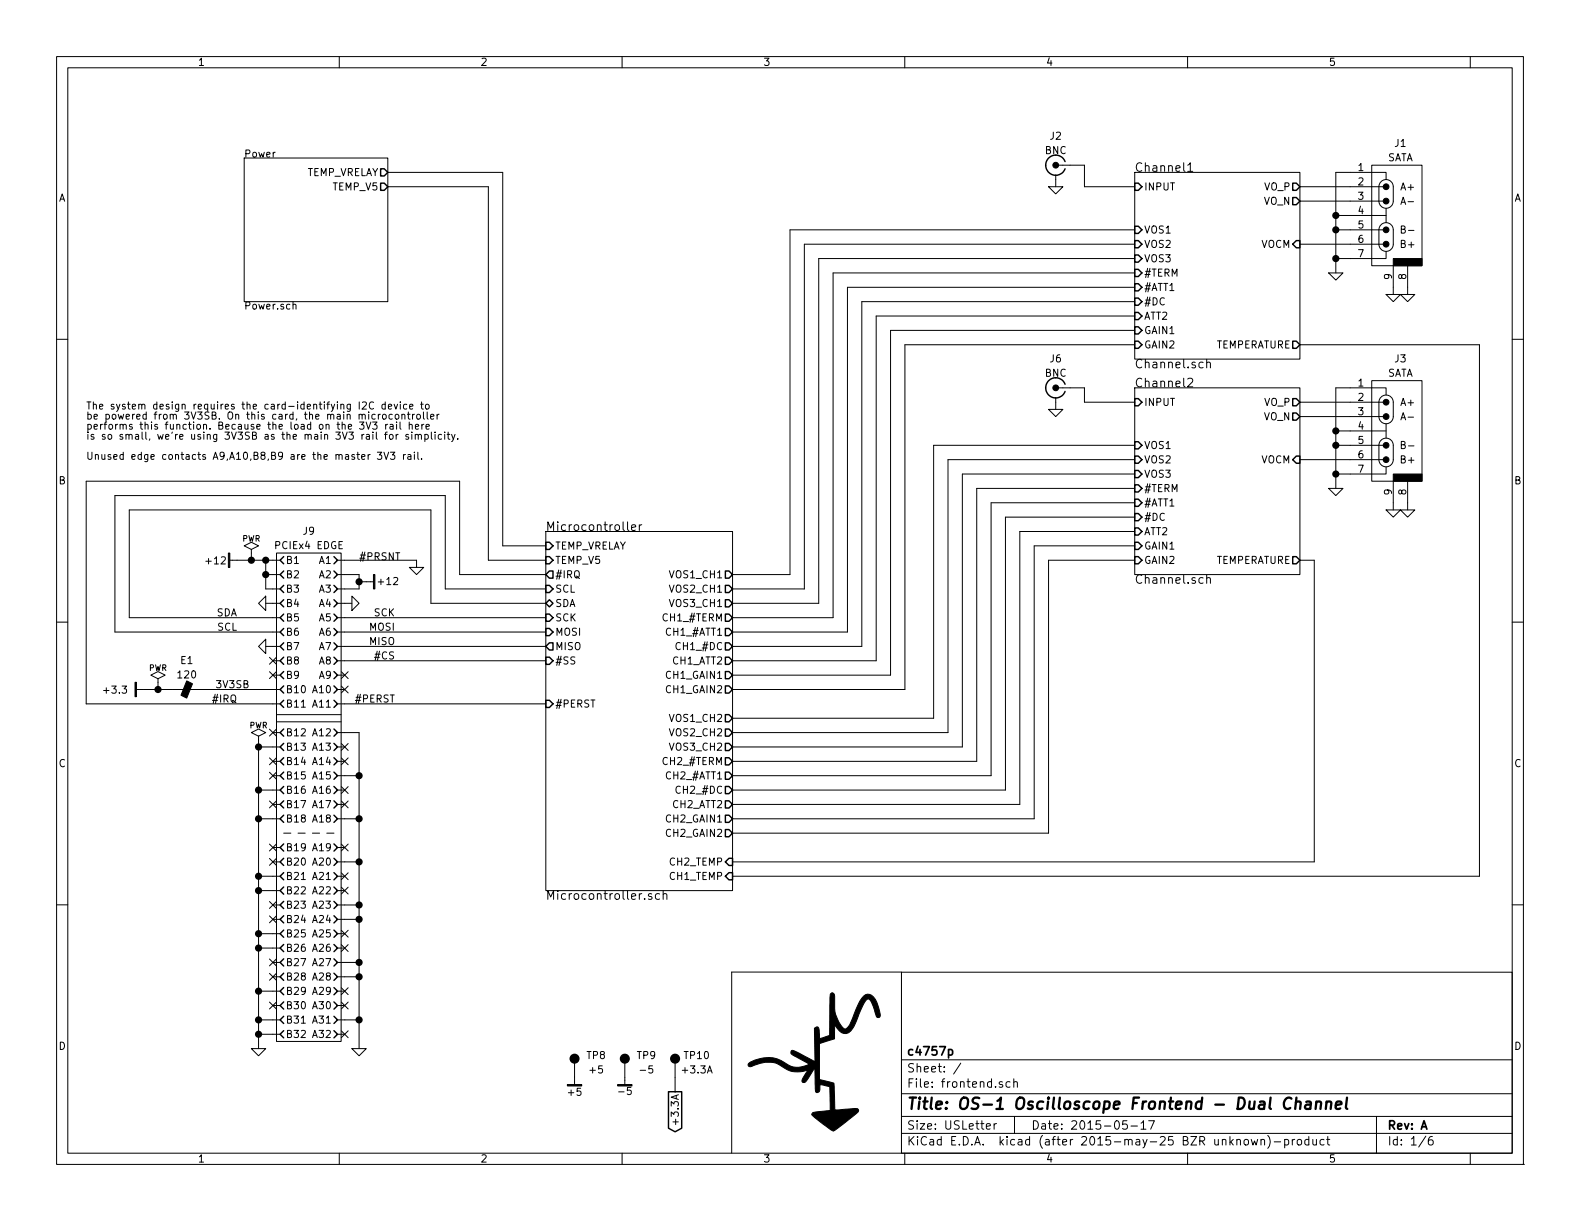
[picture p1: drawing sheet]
<svg xmlns="http://www.w3.org/2000/svg" width="279mm" height="216mm" viewBox="0 0 279 216" stroke-linecap="round" stroke-linejoin="round" font-family="sans-serif">
<g fill="none" stroke="#000" stroke-width=".18">
<path d="M10 10h259.4v195.9h-259.4zM12 12h255.4v191.9h-255.4zM60 10v2M110 10v2M160 10v2M210 10v2M260 10v2M43.2 27.9h25.4v25.4h-25.4zM68.6 33h17.8v66.1h10.1M68.6 30.5h20.3v66h7.6M185.4 33h2.6l-1.3 1.3zM186.7 29.2h5.1v3.8h8.9"/>
<path d="M186.7 31v2M200.7 30.5h29.2v33h-29.2zM210 29.2l.5-.4v1.5M210 30.3h.9M229.9 35.6h15.2M229.9 33h15.2M236.2 38.1h8.9M242.6 29.2h8.9v17.8h-8.9zM244.1 32.3a1.28 1.28 0 0 1 1.4-.5 1.28 1.28 0 0 1 .9 1.2v2.6a1.27 1.27 0 0 1-1.3 1.2 1.27 1.27 0 0 1-1.3-1.2v-2.7zM244.2 39.8a1.26 1.26 0 0 1 1.4-.3 1.26 1.26 0 0 1 .8 1.1v2.6a1.27 1.27 0 0 1-1.3 1.3 1.27 1.27 0 0 1-1.3-1.3v-2.7zM245.1 31.8v-1.3h-8.9v17.8M245.1 36.8v2.6"/>
<path d="M10 60h2M51.8 53.9l.2-.1 .3 .1v.8M200.7 40.6h-61v61h-10.2M200.7 43.2h-58.5v60.9h-12.7M200.7 45.7h-55.9v61h-15.3M200.7 48.3h-53.4v60.9h-17.8M200.7 50.8h-50.8v61h-20.4M200.7 53.3h-48.3v61h-22.9M200.7 55.9h-45.8v60.9h-25.4M200.7 58.4h-43.2v61h-28M229.9 43.2h15.2M234.9 48.3h2.6l-1.3 1.2z"/>
<path d="M236.2 40.6h8.9M245.1 44.5v1.2h-8.9M245.1 52.1h2.5l-1.2 1.2zM246.4 47v5.1M247.6 52.1h2.6l-1.3 1.2zM248.9 47v5.1M267.4 60h2M63.6 74.6h.8l-.5 .5 .4 .1v.6l-.2 .1-.5-.1M64.1 71.2l.5-.1 .1 .1 .1 .2-.8 .9h.8M64.7 74.6l.5 1.3 .4-1.3M65.9 74.6h.8l-.5 .5 .4 .1v.6l-.2 .1-.5-.1M66.1 71.2a.5 .5 0 0 0-.7 0 .5 .5 0 0 0-.1 .6l.1 .3a.41 .41 0 0 0 .7 .1"/>
<path d="M66.3 73.3h-.3l-.2 .2 .1 .5h.4M66.5 76.4v1.1l.2 .2M66.7 80h.8l-.4 .4 .4 .1v.6l-.2 .1-.6-.1M66.9 73.3v.8M67.3 73.3l-.4 .2M67.7 73.4l.3-.1 .3 .2v.4l-.3 .2-.3-.1zM67.9 80l.4 1.2 .4-1.2M68 76.8h.5M68.1 71.6l-.3-.1-.3 .2 .1 .6h.5M68.1 71.1v1.2M68.2 75v.9M68.5 76.4l-.3 .2v1.1"/>
<path d="M68.6 75l-.4 .3M68.7 71.9l.6-.1-.1-.2-.3-.1-.2 .2v.6h.5M68.9 76.9l.2-.1 .3 .1 .1 .5-.1 .2-.3 .1-.2-.2zM69 75.1h.5v.8M69 80h.8l-.4 .4 .4 .1v.6l-.2 .1-.6-.1M69.4 73.3h-.4l-.2 .2 .1 .5h.5M69.5 75.3l-.5 .2-.1 .1 .2 .3 .4-.1M69.7 71.5l.3 .8 .3-.8M69.9 73.4l.4-.1 .2 .2v.4l-.2 .2-.4-.1zM70.1 76.8v.9M70.1 74.6v.1M70.1 75v.9"/>
<path d="M70.4 76.8l-.3 .3M70.7 74.6v1.1l.2 .2M70.8 71.1v.1M70.8 71.5v.8M71.1 73.4l.1-.1h.4v.8M71.1 73.3v.8M71.9 71.6l-.3-.1-.3 .2 .2 .6h.4M72 73.3h.5M72.2 72.8v1.1l.3 .2M72.2 76.9l-.3-.1-.1 .2v.2l.4 .1v.3h-.4M72.4 75.2l.1-.2 .3 .1 .1 .8M72.4 74.6v1.3"/>
<path d="M72.4 71.9l.6-.1v-.2l-.4-.1-.2 .2 .1 .6h.5M72.8 76.4v.1M72.8 76.8v.9M72.9 73.3v.8M73.3 80v.1M73.3 73.3l-.4 .2M73.4 76.9l.2-.1 .3 .1 .1 .8M73.4 76.8v.9M73.5 75.5l.5-.2v-.2l-.4-.1-.1 .2v.6h.5M73.7 73.4l.4-.1 .2 .2v.4l-.2 .2-.4-.1zM73.9 80v1l.2 .2M74 77l.1-.2 .3 .1 .1 .8"/>
<path d="M74.4 71.5h.5M74.5 71.1v1l.4 .2M74.6 75v.9M74.9 72.8v1.1l.2 .2M75 75l-.4 .3M75.1 76.9l.4-.1 .2 .3-.1 .5h-.5M75.1 76.8v1.3M75.3 71.6l.3-.1 .3 .2v.4l-.3 .2h-.3l-.1-.2zM75.3 75.5l.6-.2v-.2l-.4-.1-.2 .2 .1 .6h.5M75.5 72.8v1.1l.2 .2M76.1 73.7l.6-.1v-.3h-.4l-.2 .1 .1 .6h.5M76.3 76.4v1.1l.2 .2"/>
<path d="M76.9 76.4v.1M76.9 76.8v.9M77.3 73.3v.8M77.6 73.3l-.3 .2M78.1 76.9l-.4-.1-.2 .3 .1 .5h.5M78.6 76.4v.1M78.6 76.8v.9M79.1 76.8h.5M79.2 76.4v1.1l.4 .2M79.9 76.8l.3 .9M80.5 76.8l-.5 1.2-.1 .1M80.9 77.5v.2"/>
<path d="M185.4 72.4h2.6l-1.3 1.3zM186.7 70.4v2M186.7 68.6h5.1v2.5h8.9M200.7 68.6h29.2v33h-29.2zM200.7 61h-40.7v60.9h-30.5M200.7 78.7h-35.6v48.3h-35.6M210 67l.3-.1h.3l.2 .1 .1 .3-.1 .2-.8 .9h.9M213.4 64.2l.1-.1a.36 .36 0 0 1 .5 .2v.7M213.4 63.5v1.5M229.9 61h31.7v93.9h-132.1M229.9 73.7h15.2M229.9 71.1h15.2"/>
<path d="M236.2 76.2h8.9M236.2 78.7h8.9M242.6 67.3h8.9v17.8h-8.9zM244.1 78a1.28 1.28 0 0 1 1.4-.5 1.28 1.28 0 0 1 .9 1.2v2.6a1.27 1.27 0 0 1-1.3 1.3 1.27 1.27 0 0 1-1.3-1.3v-2.7zM244.1 70.4a1.28 1.28 0 0 1 1.4-.5 1.28 1.28 0 0 1 .9 1.2v2.6a1.27 1.27 0 0 1-1.3 1.2 1.27 1.27 0 0 1-1.3-1.2v-2.7zM245.1 69.9v-1.3h-8.9v17.8M245.1 74.9v2.6M40.6 99.1h8.9M44.4 97.2l1.3-.7-1.3-.6-1.2 .6 1.2 .7v1.9M47 99.1v5h2.5M48.9 97.8h11.4v86.4h-11.4zM59.7 99.1h14v1.2"/>
<path d="M64 80.8l.5-.1v-.3h-.4l-.1 .1v.7h.5M65.1 80.4v.8M65.5 80.4l-.4 .2M71.3 80.4v.8M71.7 80.4l-.4 .2M72.1 80.4h.5l.1 .8M72.7 80.7l-.6 .1v.1l.2 .3h.4M73.3 80.4v.8M74.5 81.1v.1M96.5 94h33v63.5h-33zM111 92.3v1.3l.2 .2M111.7 93.3l.7-.2-.1-.2-.4-.1-.2 .2 .1 .7h.5"/>
<path d="M113.1 92.8v1M113.5 92.8l-.3 .1-.1 .2M200.7 99.1h-15.3v48.2h-55.9M200.7 81.3h-33.1v48.2h-38.1M200.7 83.8h-30.5v48.3h-40.7M200.7 86.4h-28v48.2h-43.2M200.7 88.9h-25.4v48.3h-45.8M200.7 91.4h-22.9v48.3h-48.3M200.7 94h-20.4v48.2h-50.8M200.7 96.5h-17.8v48.3h-53.4M229.9 99.1h2.5v53.3h-102.9M229.9 81.3h15.2"/>
<path d="M234.9 86.4h2.6l-1.3 1.2zM245.1 82.6v1.2h-8.9M245.1 90.2h2.5l-1.2 1.2zM246.4 85.1v5.1M247.6 90.2h2.6l-1.3 1.2zM248.9 85.1v5.1M10 110h2M45.7 114.3l1.3-1.3v2.6zM45.7 106.7l1.3-1.3v2.6zM47 101.6h2.5M47 106.7h2.5M47 114.3h2.5"/>
<path d="M47.7 118.8l1.2 1.2M47.7 116.2l1.2 1.2M48.3 116.8h1.2M48.3 119.4h1.2M48.9 118.8l-1.2 1.2M48.9 116.2l-1.2 1.2M59.7 101.6h3.8v2.5h-3.8M59.7 106.7h2.5M59.7 109.2h36.8M59.7 111.8h36.8M59.7 114.3h36.8M59.7 116.8h36.8"/>
<path d="M59.7 119.4h1.3M60.4 118.8l1.2 1.2M61.6 118.8l-1.2 1.2M62.2 105.4l1.3 1.3-1.3 1.3zM63.5 102.9h2.5M72.4 100.3h2.5l-1.2 1.3zM96.5 101.6h-15.2v-16.5h-66.1v39.4h34.3M96.5 104.1h-17.8v-16.5h-58.4v24.2h29.2M96.5 106.7h-20.3v-16.5h-53.3v19h26.6M213.4 102.3l.1-.1a.36 .36 0 0 1 .5 .2v.7M213.4 101.6v1.5M267.4 110h2"/>
<path d="M24.1 121.9h25.4M27.9 120l1.3-.6-1.3-.7-1.2 .7 1.2 .6v1.9M45.7 130.2l1.3-.7-1.3-.6-1.3 .6 1.3 .7v55.2M45.7 132.1h3.8M45.7 139.7h3.8M47.7 128.9l1.2 1.2M47.7 134l1.2 1.2M47.7 136.6l1.2 1.2M48.3 129.5h1.2M48.3 134.6h1.2M48.3 137.2h1.2M48.9 134l-1.2 1.2"/>
<path d="M48.9 128.9l-1.2 1.2M48.9 136.6l-1.2 1.2M48.9 126.4h11.4M48.9 127.6h11.4M53.3 125h.7M59.7 121.9h1.3M59.7 124.5h36.8M59.7 129.5h3.8v55.9M59.7 132.1h1.3M59.7 134.6h1.3M59.7 137.2h3.8M59.7 139.7h1.3"/>
<path d="M60.4 121.3l1.2 1.2M60.4 139.1l1.2 1.2M60.4 134l1.2 1.2M60.4 131.5l1.2 1.2M61.6 121.3l-1.2 1.2M61.6 139.1l-1.2 1.2M61.6 134l-1.2 1.2M61.6 131.5l-1.2 1.2M10 160h2M45.7 154.9h3.8M45.7 157.5h3.8M45.7 144.8h3.8"/>
<path d="M47.7 141.6l1.2 1.2M47.7 149.3l1.2 1.2M47.7 151.8l1.2 1.2M47.7 159.4l1.2 1.2M48.3 152.4h1.2M48.3 142.2h1.2M48.3 149.9h1.2M48.9 141.6l-1.2 1.2M48.9 149.3l-1.2 1.2M48.9 151.8l-1.2 1.2M48.9 159.4l-1.2 1.2M50.2 147.3h1.2"/>
<path d="M52.7 147.3h1.3M53.3 155.5h.7M55.2 147.3h1.3M57.8 147.3h1.3M59.7 152.4h3.8M59.7 154.9h1.3M59.7 157.5h1.3M59.7 142.2h1.3M59.7 144.8h3.8M59.7 149.9h1.3M60.4 156.9l1.2 1.2M60.4 154.3l1.2 1.2"/>
<path d="M60.4 149.3l1.2 1.2M60.4 141.6l1.2 1.2M61.6 149.3l-1.2 1.2M61.6 156.9l-1.2 1.2M61.6 154.3l-1.2 1.2M61.6 141.6l-1.2 1.2M115.2 158.1l-.3-.1-.2 .2v.2l.5 .2v.4h-.5M116.6 158.1a.48 .48 0 0 0-.6 .1v.7a.48 .48 0 0 0 .6 .1M117.3 158.2v-.1a.36 .36 0 0 1 .6 .1v.8M117.3 157.5v1.5M267.4 160h2M45.7 165.1h3.8"/>
<path d="M45.7 167.6h3.8M45.7 175.3h3.8M47.7 162l1.2 1.2M47.7 169.6l1.2 1.2M47.7 172.1l1.2 1.2M47.7 177.2l1.2 1.2M48.3 177.8h1.2M48.3 160h1.2M48.3 162.6h1.2M48.3 170.2h1.2M48.3 172.7h1.2M48.9 162l-1.2 1.2"/>
<path d="M48.9 169.6l-1.2 1.2M48.9 172.1l-1.2 1.2M48.9 177.2l-1.2 1.2M59.7 177.8h1.3M59.7 160h3.8M59.7 162.6h3.8M59.7 165.1h1.3M59.7 167.6h1.3M59.7 170.2h3.8M59.7 172.7h3.8M59.7 175.3h1.3M60.4 174.7l1.2 1.2"/>
<path d="M60.4 177.2l1.2 1.2M60.4 167l1.2 1.2M60.4 164.5l1.2 1.2M61.6 164.5l-1.2 1.2M61.6 177.2l-1.2 1.2M61.6 174.7l-1.2 1.2M61.6 167l-1.2 1.2M159.4 171.9h108v32h-108zM159.4 171.9h-30v32M44.4 185.4h2.6l-1.3 1.3zM45.7 180.3h3.8M45.7 182.9h3.8"/>
<path d="M53.3 180.9h.7M59.7 180.3h3.8M59.7 182.9h1.3M60.4 182.3l1.2 1.2M61.6 182.3l-1.2 1.2M62.2 185.4h2.6l-1.3 1.3zM101.6 188v3.8M110.5 188v3.8M119.4 188v5M119.5 197.9v1M159.4 197.4h108M159.4 193.4h108"/>
<path d="M159.4 187.4h108M169.9 188l-1.3 1.9M174.4 199.2l.7-.2v-.2l-.4-.1-.3 .2 .1 .7h.6M175.8 198.7v1M176.2 198.7l-.4 .3M177.3 191.3a.37 .37 0 0 0-.6 .2l.1 .2 .5 .1v.2l-.2 .3-.4-.1M178.6 191.3h-.4l-.3 .2 .1 .6 .2 .2 .4-.1M179.3 191.4l.2-.1h.4v1M179.3 190.8v1.5M179.4 197.4v3M199.3 198.2h-.7l-.1 .7 .2-.1h.5l.2 .2-.1 .5-.2 .2-.6-.2M200 199.1h1.1"/>
<path d="M201.8 198.6l.4-.4v1.5M201.8 199.7h.8M203.1 198.2h1l-.6 1.5M243.4 197.4v6.5M60 203.9v2M110 203.9v2M159.4 200.4h108M160 203.9v2M210 203.9v2M220.1 201.6l.2-.1 .4 .1 .1 .6-.2 .2-.3 .1-.2-.2zM221.3 201.5l.3 1 .2-.7 .3 .7 .3-1M223 201.6l.2-.1h.4v1"/>
<path d="M223 201.5v1M224.2 200.8a1.71 1.71 0 0 1 0 2.2M225.3 201.9h1.2M227.2 201.5h.4l.3 .3-.1 .6h-.6M227.2 201.5v1.5M228.5 201.5v1M229 201.5l-.5 .3M229.5 201.6l.2-.1 .4 .1 .1 .6-.2 .2-.3 .1-.2-.2zM231.4 201.5h-.4l-.3 .3 .1 .5 .2 .2 .4-.1M231.4 201v1.5M232.2 201.5v.9l.4 .1 .2-.2M232.8 201.5v1"/>
<path d="M234.1 201.5h-.4l-.3 .3 .1 .5 .2 .2 .4-.1M234.6 201.5h.6M234.8 201v1.3l.4 .2M252.1 200.9l-1.2 1.9M253.3 201a.59 .59 0 0 0-.7 .6l.1 .7 .2 .2 .5-.2v-.5l-.1-.2-.4-.1-.3 .3M260 203.9v2M269.4 205.9h.1"/>
</g>
<path d="M228.4 194.3a.87 .87 0 0 0-1 0 .87 .87 0 0 0-.4 .9 .69 .69 0 0 0 .3 .8 .69 .69 0 0 0 .9-.1M229.2 194.9a.52 .52 0 0 1 .8 .1l-.1 1.1M229.3 194.1l-.3 2M231 194.8h.7v1.3M231.8 195.2l-.7 .1a.4 .4 0 0 0-.3 .4 .4 .4 0 0 0 .2 .4l.7-.1M232.8 194.9a.52 .52 0 0 1 .8 .1l-.1 1.1M232.8 194.8l-.2 1.3M234.6 194.9a.52 .52 0 0 1 .8 .1l-.1 1.1M234.6 194.8l-.2 1.3M236.2 195.4l1-.2v-.4h-.6l-.3 .2-.1 1 .2 .1 .6-.1M238.2 194.1l-.2 1.7 .3 .3" fill="none" stroke="#000" stroke-width=".41"/>
<path d="M167.7 185.6h.5l.3 .3-.2 .6h-.6" fill="none" stroke="#000" stroke-width=".3"/>
<g fill="#000" stroke="#000" stroke-width=".18">
<path d="M246.4 45.7h5.1v1.3h-5.1zM246.4 83.8h5.1v1.3h-5.1zM40.4 97.8h.2v2.5h-.2zM66 101.6h.3v2.5h-.3zM23.9 120.7h.2v2.5h-.2zM33 120.4l1 .5-1 2.5-1-.5zM132.4 188a6 6 0 0 1 7 .3 3.7 3.7 0 0 0 3.6-.2l-2.8-1.5a.41 .41 0 0 1-.3-.5 .41 .41 0 0 1 .5-.3l3.7 1.9-.1-5.9 .5-.2 .3 .2 .2 1.8 1.7-.5 .1-6.3a1.2 1.2 0 0 1 .1-1.1l.2-.2 .3 .2a4.1 4.1 0 0 1 .2 2.2 5.3 5.3 0 0 0 1.8 4.1 2.51 2.51 0 0 0 1.3-1.8l.7-1.8a5.5 5.5 0 0 1 1.6-2.5 1.34 1.34 0 0 1 1.8 .8l.7 2a1.02 1.02 0 0 1 0 1.2h-.3l-.2-.1-.5-1.7a1.94 1.94 0 0 0-1-1.5 1.87 1.87 0 0 0-.9 1.3l-.4 .6a12.6 12.6 0 0 1-1.7 3.8 1.46 1.46 0 0 1-2.5-.5l-.4-.6v2.5l-2.7 .8v6.4l2.6 .6 .1 4.8 3.4-.3h.6l.2 .2a.61 .61 0 0 1-.4 .7l-4 3.1-1.4-.9a9.2 9.2 0 0 1-2.5-2.1l.1-.1a2.16 2.16 0 0 1 1.7-.4l1.5-.2-.1-4.1-1.6-.4-.1 .9a.4 .4 0 0 1-.3 .5 .4 .4 0 0 1-.5-.4l-.1-4-1.5 2.3a.39 .39 0 0 1-.6 .3 .39 .39 0 0 1-.1-.6l.9-1.6a4.7 4.7 0 0 1-4.9-.9 5.1 5.1 0 0 0-5 .3h-.4l-.2-.2zM100.3 191.8h2.6v.2h-2.6z"/>
<circle cx="186.7" cy="29.2" r=".51"/>
<circle cx="245.1" cy="35.6" r=".51"/>
<circle cx="245.1" cy="33" r=".51"/>
<circle cx="245.1" cy="40.6" r=".51"/>
<circle cx="245.1" cy="43.2" r=".51"/>
<circle cx="186.7" cy="68.6" r=".51"/>
<circle cx="245.1" cy="73.7" r=".51"/>
<circle cx="245.1" cy="71.1" r=".51"/>
<circle cx="245.1" cy="78.7" r=".51"/>
<circle cx="245.1" cy="81.3" r=".51"/>
</g>
<g fill="none" stroke="#000" stroke-width=".25">
<path d="M67.3 29.8h.6l.7 .7-.7 .6h-.6zM67.3 32.4h.6l.7 .6-.7 .7h-.6zM188.3 28.6a1.77 1.77 0 0 0-2.7-.8 1.77 1.77 0 0 0 0 2.8 1.77 1.77 0 0 0 2.7-.8M200.7 32.4h.6l.6 .6-.6 .7h-.6zM228.6 32.4h.6l.7 .6-.7 .7h-.6zM228.6 34.9h.6l.7 .7-.7 .6h-.6zM200.7 40h.6l.6 .6-.6 .7h-.6zM200.7 42.5h.6l.6 .7-.6 .6h-.6zM200.7 45.1h.6l.6 .6-.6 .7h-.6zM200.7 47.6h.6l.6 .7-.6 .6h-.6zM200.7 50.2h.6l.6 .6-.6 .6h-.6zM200.7 52.7h.6l.6 .6-.6 .7h-.6z"/>
<path d="M200.7 55.2h.6l.6 .7-.6 .6h-.6zM200.7 57.8h.6l.6 .6-.6 .7h-.6zM229.2 42.5h.7v1.3h-.7l-.6-.6zM188.3 67.9a1.77 1.77 0 0 0-2.7-.7 1.77 1.77 0 0 0 0 2.8 1.77 1.77 0 0 0 2.7-.8M200.7 60.3h.6l.6 .7-.6 .6h-.6zM200.7 78.1h.6l.6 .6-.6 .7h-.6zM200.7 70.5h.6l.6 .6-.6 .7h-.6zM228.6 60.3h.6l.7 .7-.7 .6h-.6zM228.6 70.5h.6l.7 .6-.7 .7h-.6zM228.6 73h.6l.7 .7-.7 .6h-.6zM50.2 98.4l-.7 .7 .7 .6M59.1 98.4l.6 .7-.6 .6"/>
<path d="M96.5 95.9h.7l.6 .6-.6 .7h-.7zM96.5 98.4h.7l.6 .7-.6 .6h-.7zM200.7 80.6h.6l.6 .7-.6 .6h-.6zM200.7 83.2h.6l.6 .6-.6 .7h-.6zM200.7 85.7h.6l.6 .7-.6 .6h-.6zM200.7 88.3h.6l.6 .6-.6 .6h-.6zM200.7 90.8h.6l.6 .6-.6 .7h-.6zM200.7 93.3h.6l.6 .7-.6 .6h-.6zM200.7 95.9h.6l.6 .6-.6 .7h-.6zM200.7 98.4h.6l.6 .7-.6 .6h-.6zM228.6 98.4h.6l.7 .7-.7 .6h-.6zM229.2 80.6h.7v1.3h-.7l-.6-.6z"/>
<path d="M50.2 118.7l-.7 .7 .7 .6M50.2 116.2l-.7 .6 .7 .7M50.2 113.7l-.7 .6 .7 .6M50.2 111.1l-.7 .7 .7 .6M50.2 108.6l-.7 .6 .7 .7M50.2 106l-.7 .7 .7 .6M50.2 103.5l-.7 .6 .7 .7M50.2 101l-.7 .6 .7 .6M59.1 118.7l.6 .7-.6 .6M59.1 116.2l.6 .6-.6 .7M59.1 113.7l.6 .6-.6 .6M59.1 111.1l.6 .7-.6 .6"/>
<path d="M59.1 108.6l.6 .6-.6 .7M59.1 106l.6 .7-.6 .6M59.1 103.5l.6 .6-.6 .7M59.1 101l.6 .6-.6 .6M96.5 111.1h.7l.6 .7-.6 .6h-.7zM96.5 108.6h.7l.6 .6-.6 .7h-.7zM96.5 106.7l.7-.7 .6 .7-.6 .6zM96.5 103.5h.7l.6 .6-.6 .7h-.7zM96.5 116.2h.7l.6 .6-.6 .7h-.7zM97.2 113.7h.6v1.2h-.6l-.7-.6zM97.2 101h.6v1.2h-.6l-.7-.6zM128.3 108.6h.6l.6 .6-.6 .7h-.6z"/>
<path d="M128.3 111.1h.6l.6 .7-.6 .6h-.6zM128.3 113.7h.6l.6 .6-.6 .6h-.6zM128.3 101h.6l.6 .6-.6 .6h-.6zM128.3 103.5h.6l.6 .6-.6 .7h-.6zM128.3 106h.6l.6 .7-.6 .6h-.6zM128.3 116.2h.6l.6 .6-.6 .7h-.6zM128.3 118.7h.6l.6 .7-.6 .6h-.6zM50.2 139.1l-.7 .6 .7 .6M50.2 136.5l-.7 .7 .7 .6M50.2 134l-.7 .6 .7 .7M50.2 131.4l-.7 .7 .7 .6M50.2 128.9l-.7 .6 .7 .7"/>
<path d="M50.2 123.8l-.7 .7 .7 .6M50.2 121.3l-.7 .6 .7 .7M59.1 139.1l.6 .6-.6 .6M59.1 136.5l.6 .7-.6 .6M59.1 134l.6 .6-.6 .7M59.1 131.4l.6 .7-.6 .6M59.1 128.9l.6 .6-.6 .7M59.1 123.8l.6 .7-.6 .6M59.1 121.3l.6 .6-.6 .7M96.5 123.8h.7l.6 .7-.6 .6h-.7zM128.3 134h.6l.6 .6-.6 .7h-.6zM128.3 136.5h.6l.6 .7-.6 .6h-.6z"/>
<path d="M128.3 139.1h.6l.6 .6-.6 .6h-.6zM128.3 126.4h.6l.6 .6-.6 .6h-.6zM128.3 128.9h.6l.6 .6-.6 .7h-.6zM128.3 131.4h.6l.6 .7-.6 .6h-.6zM128.3 121.3h.6l.6 .6-.6 .7h-.6zM50.2 159.4l-.7 .6 .7 .7M50.2 156.8l-.7 .7 .7 .6M50.2 154.3l-.7 .6 .7 .7M50.2 151.8l-.7 .6 .7 .6M50.2 149.2l-.7 .7 .7 .6M50.2 144.1l-.7 .7 .7 .6M50.2 141.6l-.7 .6 .7 .7"/>
<path d="M59.1 159.4l.6 .6-.6 .7M59.1 156.8l.6 .7-.6 .6M59.1 154.3l.6 .6-.6 .7M59.1 151.8l.6 .6-.6 .6M59.1 149.2l.6 .7-.6 .6M59.1 144.1l.6 .7-.6 .6M59.1 141.6l.6 .6-.6 .7M128.3 141.6h.6l.6 .6-.6 .7h-.6zM128.3 144.1h.6l.6 .7-.6 .6h-.6zM128.3 146.7h.6l.6 .6-.6 .7h-.6zM128.9 154.3h.6v1.3h-.6l-.6-.7zM128.9 151.8h.6v1.2h-.6l-.6-.6z"/>
<path d="M50.2 179.7l-.7 .6 .7 .7M50.2 177.2l-.7 .6 .7 .6M50.2 174.6l-.7 .7 .7 .6M50.2 172.1l-.7 .6 .7 .7M50.2 169.5l-.7 .7 .7 .6M50.2 167l-.7 .6 .7 .7M50.2 164.5l-.7 .6 .7 .6M50.2 161.9l-.7 .7 .7 .6M59.1 179.7l.6 .6-.6 .7M59.1 177.2l.6 .6-.6 .6M59.1 174.6l.6 .7-.6 .6M59.1 172.1l.6 .6-.6 .7"/>
<path d="M59.1 169.5l.6 .7-.6 .6M59.1 167l.6 .6-.6 .7M59.1 164.5l.6 .6-.6 .6M59.1 161.9l.6 .7-.6 .6M50.2 182.2l-.7 .7 .7 .6M59.1 182.2l.6 .7-.6 .6M118.2 193h2.3v6.5l-1.1 .6-1.2-.6z"/>
</g>
<g fill="#000" stroke="#000" stroke-width=".25">
<circle cx="236.2" cy="38.1" r=".51"/>
<circle cx="236.2" cy="45.7" r=".51"/>
<circle cx="236.2" cy="40.6" r=".51"/>
<circle cx="236.2" cy="78.7" r=".51"/>
<circle cx="236.2" cy="76.2" r=".51"/>
<circle cx="44.5" cy="99.1" r=".51"/>
<circle cx="47" cy="99.1" r=".51"/>
<circle cx="236.2" cy="83.8" r=".51"/>
<circle cx="47" cy="101.6" r=".51"/>
<circle cx="63.5" cy="102.9" r=".51"/>
<circle cx="27.9" cy="121.9" r=".51"/>
<circle cx="45.7" cy="132.1" r=".51"/>
<circle cx="45.7" cy="139.7" r=".51"/>
<circle cx="63.5" cy="137.2" r=".51"/>
<circle cx="45.7" cy="154.9" r=".51"/>
<circle cx="45.7" cy="157.5" r=".51"/>
<circle cx="45.7" cy="144.8" r=".51"/>
<circle cx="63.5" cy="152.4" r=".51"/>
<circle cx="63.5" cy="144.8" r=".51"/>
<circle cx="45.7" cy="165.1" r=".51"/>
<circle cx="45.7" cy="175.3" r=".51"/>
<circle cx="45.7" cy="167.6" r=".51"/>
<circle cx="63.5" cy="172.7" r=".51"/>
<circle cx="63.5" cy="170.2" r=".51"/>
<circle cx="63.5" cy="162.6" r=".51"/>
<circle cx="63.5" cy="160" r=".51"/>
<circle cx="45.7" cy="180.3" r=".51"/>
<circle cx="45.7" cy="182.9" r=".51"/>
<circle cx="63.5" cy="180.3" r=".51"/>
<circle cx="101.6" cy="187.2" r=".76"/>
<circle cx="110.5" cy="187.2" r=".76"/>
<circle cx="119.4" cy="187.2" r=".76"/>
</g>
<text font-size="2.8" x="160.4" y="196.2">Title: OS-1 Oscilloscope Frontend - Dual Channel</text>
<g font-size="2.1">
<text x="200.7" y="30.4">Channel1</text>
<text x="200.7" y="65.1">Channel.sch</text>
<text x="200.7" y="68.5">Channel2</text>
<text x="96.5" y="93.9">Microcontroller</text>
<text x="200.7" y="103.2">Channel.sch</text>
<text x="96.5" y="159.1">Microcontroller.sch</text>
<text x="160.4" y="189.6">Sheet: /</text>
<text x="160.4" y="186.6">c4757p</text>
<text x="160.4" y="192.3">File: frontend.sch</text>
<text x="160.4" y="202.5">KiCad E.D.A. kicad (after 2015-may-25 BZR unknown)-product</text>
<text x="160.4" y="199.7">Size: USLetter</text>
<text x="182.4" y="199.7">Date: 2015-05-17</text>
<text x="245.4" y="199.7">Rev: A</text>
<text x="245.4" y="202.5">Id: 1/6</text>
</g>
<g font-size="1.8">
<text x="35" y="11.6">1</text>
<text x="85" y="11.6">2</text>
<text x="135" y="11.6">3</text>
<text x="185" y="11.6">4</text>
<text x="235" y="11.6">5</text>
<text x="43.2" y="27.8">Power</text>
<text x="184.8" y="27.2">BNC</text>
<text x="185.7" y="24.7">J2</text>
<text x="245.2" y="28.5">SATA</text>
<text x="246.7" y="26">J1</text>
<text x="10.4" y="35.6">A</text>
<text x="53.8" y="31.1">TEMP_VRELAY</text>
<text x="58.9" y="33.7">TEMP_V5</text>
<text x="202.3" y="33.7">INPUT</text>
<text x="223.5" y="33.7">VO_P</text>
<text x="240.2" y="30.2">1</text>
<text x="240.2" y="32.8">2</text>
<text x="240.2" y="35.3">3</text>
<text x="247.8" y="33.7">A+</text>
<text x="267.8" y="35.6">A</text>
<text x="202.3" y="41.3">VOS1</text>
<text x="223.4" y="36.2">VO_N</text>
<text x="240.2" y="37.8">4</text>
<text x="240.2" y="40.4">5</text>
<text x="248" y="36.2">A-</text>
<text x="248" y="41.3">B-</text>
<text x="202.3" y="43.8">VOS2</text>
<text x="202.3" y="46.4">VOS3</text>
<text x="222.9" y="43.8">VOCM</text>
<text x="240.2" y="42.9">6</text>
<text x="240.2" y="45.5">7</text>
<text x="247.8" y="43.8">B+</text>
<text x="202.3" y="48.9">#TERM</text>
<text x="202.3" y="51.4">#ATT1</text>
<text x="202.3" y="54">#DC</text>
<text x="246.1" y="49.4" transform="rotate(-90 246.1 49.4)">9</text>
<text x="248.7" y="49.4" transform="rotate(-90 248.7 49.4)">8</text>
<text x="43.2" y="54.7">Power.sch</text>
<text x="202.3" y="56.5">ATT2</text>
<text x="202.3" y="59.1">GAIN1</text>
<text x="185.7" y="64.1">J6</text>
<text x="202.3" y="61.6">GAIN2</text>
<text x="214.7" y="61.6">TEMPERATURE</text>
<text x="246.7" y="64.1">J3</text>
<text x="184.8" y="66.6">BNC</text>
<text x="202.3" y="71.8">INPUT</text>
<text x="223.5" y="71.8">VO_P</text>
<text x="240.2" y="68.3">1</text>
<text x="240.2" y="70.9">2</text>
<text x="245.2" y="66.6">SATA</text>
<text x="247.8" y="71.8">A+</text>
<text x="15.2" y="72.4">The system design requires the card-identifying I2C device to</text>
<text x="15.2" y="74.2">be powered from 3V3SB. On this card, the main microcontroller</text>
<text x="15.2" y="75.9">performs this function. Because the load on the 3V3 rail here</text>
<text x="15.2" y="77.7">is so small, we're using 3V3SB as the main 3V3 rail for simplicity.</text>
<text x="223.4" y="74.3">VO_N</text>
<text x="240.2" y="73.4">3</text>
<text x="240.2" y="75.9">4</text>
<text x="248" y="74.3">A-</text>
<text x="15.2" y="81.3">Unused edge contacts A9,A10,B8,B9 are the master 3V3 rail.</text>
<text x="202.3" y="79.4">VOS1</text>
<text x="202.3" y="81.9">VOS2</text>
<text x="222.9" y="81.9">VOCM</text>
<text x="240.2" y="78.5">5</text>
<text x="240.2" y="81">6</text>
<text x="240.2" y="83.6">7</text>
<text x="247.8" y="81.9">B+</text>
<text x="248" y="79.4">B-</text>
<text x="10.4" y="85.6">B</text>
<text x="202.3" y="84.5">VOS3</text>
<text x="202.3" y="87">#TERM</text>
<text x="202.3" y="89.5">#ATT1</text>
<text x="246.1" y="87.5" transform="rotate(-90 246.1 87.5)">9</text>
<text x="248.7" y="87.5" transform="rotate(-90 248.7 87.5)">8</text>
<text x="267.8" y="85.6">B</text>
<text x="53.6" y="94.5">J9</text>
<text x="202.3" y="92.1">#DC</text>
<text x="202.3" y="94.6">ATT2</text>
<text x="36.6" y="99.8">+12</text>
<text x="48.8" y="97.1">PCIEx4 EDGE</text>
<text x="50.5" y="99.7">B1</text>
<text x="56.4" y="99.7">A1</text>
<text x="63.5" y="99.1">#PRSNT</text>
<text x="98.2" y="97.2">TEMP_VRELAY</text>
<text x="98.2" y="99.7">TEMP_V5</text>
<text x="202.3" y="97.2">GAIN1</text>
<text x="202.3" y="99.7">GAIN2</text>
<text x="214.7" y="99.7">TEMPERATURE</text>
<text x="50.5" y="102.2">B2</text>
<text x="50.5" y="104.8">B3</text>
<text x="50.5" y="107.3">B4</text>
<text x="56.4" y="102.2">A2</text>
<text x="56.4" y="104.8">A3</text>
<text x="56.4" y="107.3">A4</text>
<text x="67.1" y="103.4">+12</text>
<text x="98.2" y="107.3">SDA</text>
<text x="98.2" y="104.8">SCL</text>
<text x="98.2" y="102.2">#IRQ</text>
<text x="118.6" y="102.2">VOS1_CH1</text>
<text x="118.6" y="104.8">VOS2_CH1</text>
<text x="118.6" y="107.3">VOS3_CH1</text>
<text x="38.2" y="109">SDA</text>
<text x="38.4" y="111.5">SCL</text>
<text x="50.5" y="109.9">B5</text>
<text x="50.5" y="112.4">B6</text>
<text x="56.4" y="109.9">A5</text>
<text x="56.4" y="112.4">A6</text>
<text x="65.3" y="111.5">MOSI</text>
<text x="66.1" y="109">SCK</text>
<text x="98.2" y="112.4">MOSI</text>
<text x="98.2" y="109.9">SCK</text>
<text x="117.3" y="109.9">CH1_#TERM</text>
<text x="117.9" y="112.4">CH1_#ATT1</text>
<text x="31.5" y="119.9">120</text>
<text x="32" y="117.4">E1</text>
<text x="50.5" y="114.9">B7</text>
<text x="50.5" y="117.5">B8</text>
<text x="56.4" y="114.9">A7</text>
<text x="56.4" y="117.5">A8</text>
<text x="65.3" y="114">MISO</text>
<text x="66.4" y="116.6">#CS</text>
<text x="98.2" y="114.9">MISO</text>
<text x="98.2" y="117.5">#SS</text>
<text x="118.9" y="117.5">CH1_ATT2</text>
<text x="119.8" y="114.9">CH1_#DC</text>
<text x="18.6" y="122.6">+3.3</text>
<text x="37.8" y="124.2">#IRQ</text>
<text x="38.1" y="121.7">3V3SB</text>
<text x="50.5" y="120">B9</text>
<text x="50.5" y="122.6">B10</text>
<text x="50.5" y="125.1">B11</text>
<text x="55.4" y="122.6">A10</text>
<text x="55.4" y="125.1">A11</text>
<text x="56.4" y="120">A9</text>
<text x="63" y="124.2">#PERST</text>
<text x="98.2" y="125.1">#PERST</text>
<text x="117.9" y="120">CH1_GAIN1</text>
<text x="117.9" y="122.6">CH1_GAIN2</text>
<text x="50.5" y="130.2">B12</text>
<text x="55.4" y="130.2">A12</text>
<text x="118.6" y="127.6">VOS1_CH2</text>
<text x="118.6" y="130.2">VOS2_CH2</text>
<text x="10.4" y="135.6">C</text>
<text x="50.5" y="132.7">B13</text>
<text x="50.5" y="135.3">B14</text>
<text x="50.5" y="137.8">B15</text>
<text x="55.4" y="132.7">A13</text>
<text x="55.4" y="135.3">A14</text>
<text x="55.4" y="137.8">A15</text>
<text x="117.3" y="135.3">CH2_#TERM</text>
<text x="117.9" y="137.8">CH2_#ATT1</text>
<text x="118.6" y="132.7">VOS3_CH2</text>
<text x="267.8" y="135.6">C</text>
<text x="50.5" y="140.3">B16</text>
<text x="50.5" y="142.9">B17</text>
<text x="55.4" y="140.3">A16</text>
<text x="55.4" y="142.9">A17</text>
<text x="118.9" y="142.9">CH2_ATT2</text>
<text x="119.8" y="140.3">CH2_#DC</text>
<text x="50.5" y="145.4">B18</text>
<text x="55.4" y="145.4">A18</text>
<text x="117.9" y="145.4">CH2_GAIN1</text>
<text x="117.9" y="148">CH2_GAIN2</text>
<text x="50.5" y="153">B20</text>
<text x="50.5" y="155.6">B21</text>
<text x="50.5" y="150.5">B19</text>
<text x="55.4" y="153">A20</text>
<text x="55.4" y="155.6">A21</text>
<text x="55.4" y="150.5">A19</text>
<text x="118.4" y="155.6">CH1_TEMP</text>
<text x="118.4" y="153">CH2_TEMP</text>
<text x="50.5" y="158.1">B22</text>
<text x="50.5" y="160.7">B23</text>
<text x="55.4" y="158.1">A22</text>
<text x="55.4" y="160.7">A23</text>
<text x="50.5" y="163.2">B24</text>
<text x="50.5" y="165.7">B25</text>
<text x="55.4" y="163.2">A24</text>
<text x="55.4" y="165.7">A25</text>
<text x="50.5" y="168.3">B26</text>
<text x="50.5" y="170.8">B27</text>
<text x="50.5" y="173.4">B28</text>
<text x="55.4" y="168.3">A26</text>
<text x="55.4" y="170.8">A27</text>
<text x="55.4" y="173.4">A28</text>
<text x="50.5" y="178.4">B30</text>
<text x="50.5" y="175.9">B29</text>
<text x="55.4" y="178.4">A30</text>
<text x="55.4" y="175.9">A29</text>
<text x="10.4" y="185.6">D</text>
<text x="50.5" y="181">B31</text>
<text x="50.5" y="183.5">B32</text>
<text x="55.4" y="181">A31</text>
<text x="55.4" y="183.5">A32</text>
<text x="267.8" y="185.6">D</text>
<text x="103.8" y="187.2">TP8</text>
<text x="104.4" y="189.8">+5</text>
<text x="112.7" y="187.2">TP9</text>
<text x="113.5" y="189.8">-5</text>
<text x="120.8" y="189.8">+3.3A</text>
<text x="121.1" y="187.2">TP10</text>
<text x="100.6" y="193.8">+5</text>
<text x="109.7" y="193.6">-5</text>
<text x="120" y="198.2" transform="rotate(-90 120 198.2)">+3.3A</text>
<text x="35" y="205.5">1</text>
<text x="85" y="205.5">2</text>
<text x="135" y="205.5">3</text>
<text x="185" y="205.5">4</text>
<text x="235" y="205.5">5</text>
</g>
<g font-size="1.4">
<text x="42.8" y="95.8">PWR</text>
<text x="26.3" y="118.6">PWR</text>
<text x="44.1" y="128.8">PWR</text>
</g>
</svg>
